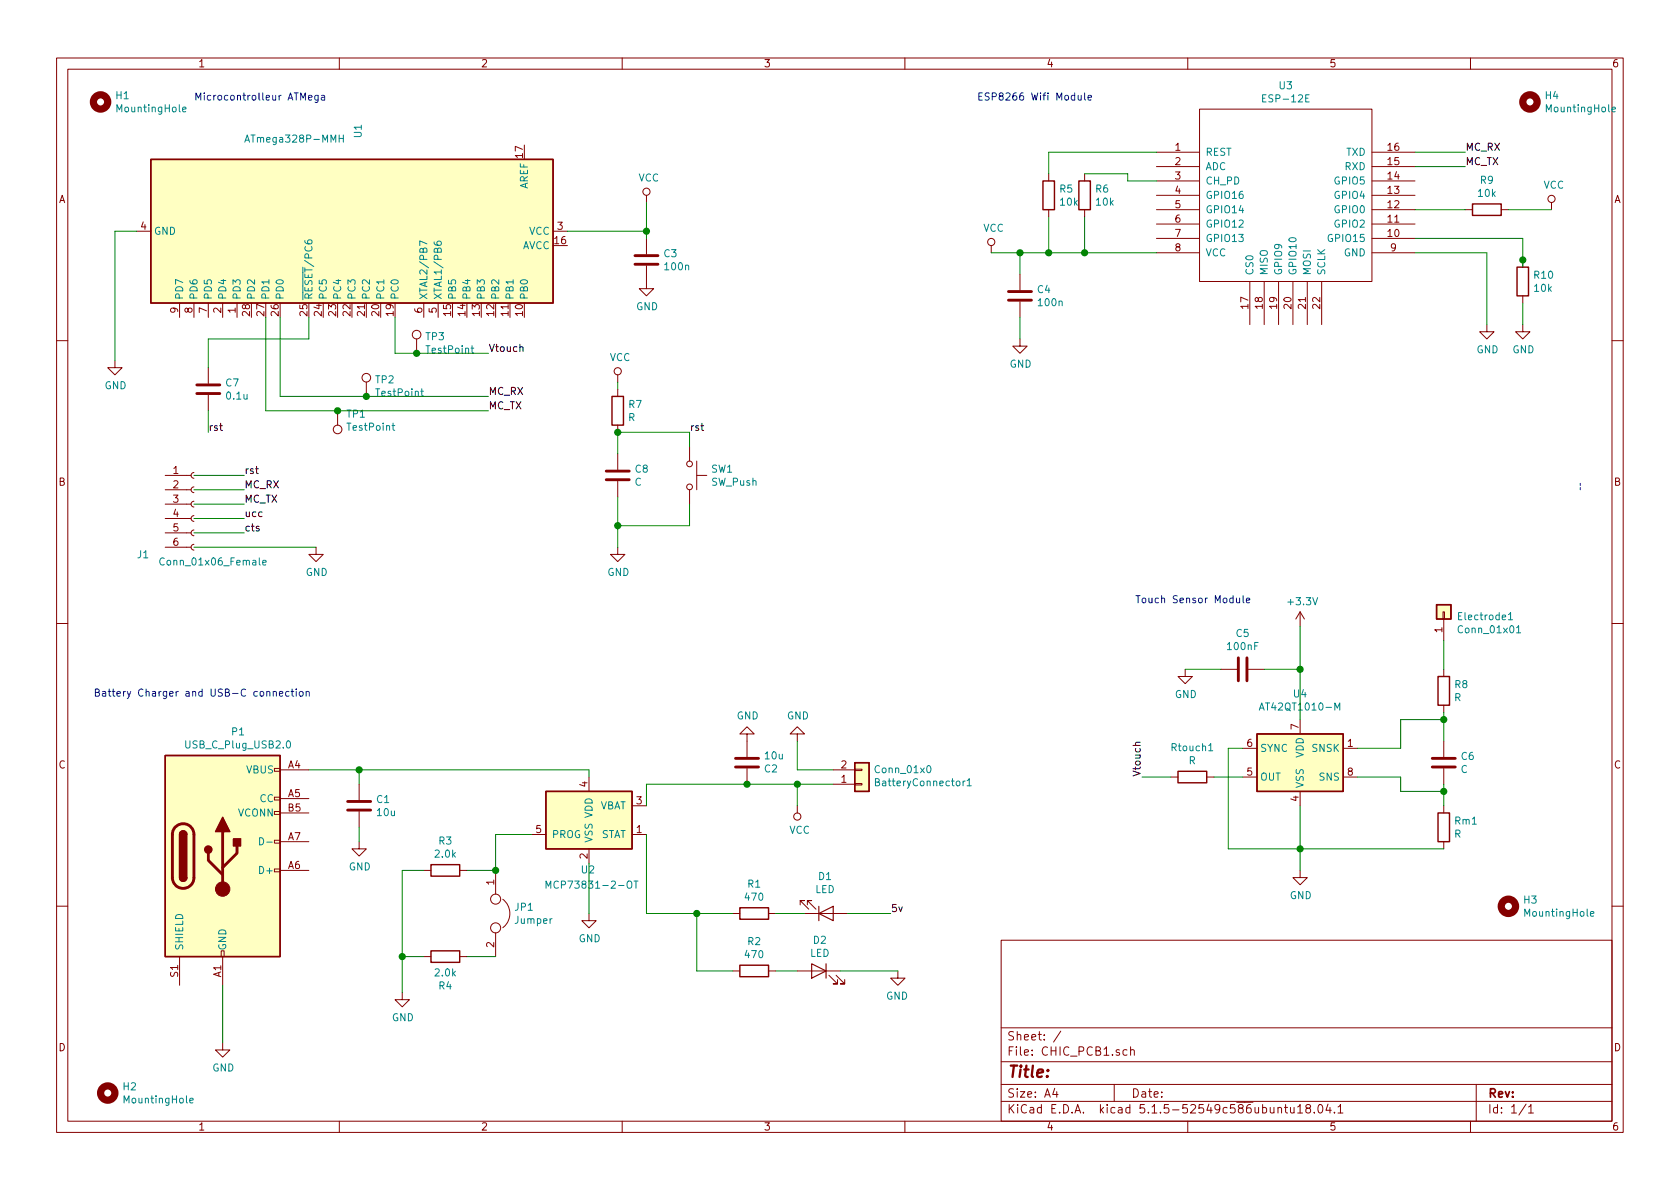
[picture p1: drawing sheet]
<svg xmlns="http://www.w3.org/2000/svg" width="297mm" height="210mm" viewBox="0 0 297 210" stroke-linecap="round" stroke-linejoin="round" font-family="sans-serif">
<g fill="none" stroke="#840000" stroke-width=".18">
<path d="M10 10.3h277v189.9h-277zM12 12.2h273v186.1h-273zM60 10.3v1.9M110 10.3v1.9M160 10.3v1.9M210 10.3v1.9M212.1 19.3h30.5v30.5h-30.5zM260 10.3v1.9M114.3 34.5v1.3M185.4 30.7v1.3M185.4 37.1v1.2M191.8 30.7v1.3"/>
<path d="M191.8 37.1v1.2M204.5 26.9h7.6M204.5 29.5h7.6M204.5 32h7.6M204.5 34.5h7.6M204.5 37.1h7.6M204.5 39.6h7.6M242.6 26.9h7.6M242.6 29.5h7.6M242.6 32h7.6M242.6 34.5h7.6M242.6 37.1h7.6"/>
<path d="M242.6 39.6h7.6M259.1 37.1h1.2M265.4 37.1h1.3M274.3 35.8v1.3M24.1 40.9h2.6M31.7 53.6v2.5M34.3 53.6v2.5M36.8 53.6v2.5M39.4 53.6v2.5M41.9 53.6v2.5M73.7 59.9v2.6M74.9 53.6v2.5"/>
<path d="M77.5 53.6v2.5M97.8 40.9h2.5M114.3 47v4h1.3l-1.3 1.3-1.3-1.3h1.3M114.3 42.2v2.8M175.3 43.4v1.3M180.3 59.9v1.3h1.3l-1.3 1.3-1.2-1.3h1.2M180.3 48.5v2.8M180.3 53.3v2.8M204.5 42.2h7.6M204.5 44.7h7.6M221 49.8v7.6M223.5 49.8v7.6"/>
<path d="M226.1 49.8v7.6M228.6 49.8v7.6M231.1 49.8v7.6M233.7 49.8v7.6M242.6 42.2h7.6M242.6 44.7h7.6M262.9 57.4v1.3h1.3l-1.3 1.2-1.3-1.2h1.3M269.2 57.4v1.3h1.3l-1.3 1.2-1.2-1.2h1.2M269.2 46v1.2M269.2 52.3v1.3M10 60.2h2M20.3 63.7v1.3h1.3l-1.3 1.3-1.3-1.3h1.3"/>
<path d="M36.8 65v2.8M36.8 69.8v2.8M59.7 72.6v2.6M64.8 67.6v2.5M109.2 66.3v1.3M109.2 68.8v1.3M109.2 75.2v1.2M121.9 79v2.5M285 60.2h2M29.2 84.1h4.6M29.2 96.8h4.6M29.2 94.2h4.6"/>
<path d="M29.2 91.7h4.6M29.2 89.1h4.6M29.2 86.6h4.6M34.3 96.3l-.3 .1-.2 .3 .1 .4 .4 .2M34.3 93.7l-.3 .1-.2 .4 .1 .3 .4 .2M34.3 91.2l-.3 .1-.2 .3 .1 .4 .4 .2M34.3 88.6l-.3 .1-.2 .4 .1 .4 .4 .2M34.3 86.1l-.3 .1-.2 .3 .1 .4 .4 .2M34.3 83.6l-.3 .1-.2 .3 .1 .4 .4 .2M55.9 96.8v1.2h1.2l-1.2 1.3-1.3-1.3h1.3M109.2 96.8v1.2h1.3l-1.3 1.3-1.3-1.3h1.3M109.2 80.3v2.8"/>
<path d="M109.2 85.1v2.8M121.9 86.6v2.5M123.2 84.1h1.8M123.2 81.5v5.1M10 110.3h2M209.5 118.4v1.2h1.3l-1.3 1.3-1.2-1.3h1.2M215.9 118.4h2.8M220.7 118.4h2.8M229.9 108.2l-.8 1.3M229.9 108.2v2.5M229.9 108.2l.7 1.3M255.1 108.2h.3v1.3h-.3z"/>
<path d="M255.3 109.5v3.8M255.3 118.4v1.2M285 110.3h2M48.5 135.9h1v.5h-1zM49.5 136.1h5.1M63.5 138.7v2.8M104.1 137.4v2.5M132.1 129.8h-1.3l1.3-1.3 1.2 1.3h-1.2v4.1M132.1 135.9v2.8M141 129.8h-1.3l1.3-1.3 1.2 1.3h-1.2v1.3M147.3 136.1h3.8M147.3 138.7h3.8"/>
<path d="M151.1 136h1.3v.3h-1.3zM151.1 138.6h1.3v.2h-1.3zM207 137.4h1.3M213.4 137.4h1.2M219.7 137.4h2.5M219.7 132.3h2.5M229.9 127.2v2.6M229.9 139.9v2.6M237.5 137.4h2.5M237.5 132.3h2.5M255.3 124.7v1.3M255.3 131.1v2.8"/>
<path d="M255.3 135.9v2.8M48.5 153.7h1v.5h-1zM48.5 148.6h1v.5h-1zM48.5 143.5h1v.5h-1zM48.5 141h1v.5h-1zM49.5 141.2h5.1M49.5 153.9h5.1M49.5 148.8h5.1M49.5 143.8h5.1M63.5 148.8v1.3h1.3l-1.3 1.3-1.3-1.3h1.3M63.5 143.5v2.8M74.9 153.9h1.3"/>
<path d="M81.3 153.9h1.2M87.6 153.9v4.2M88.9 159a3.2 3.2 0 0 1 0 5.1M94 147.6h2.5M104.1 150.1v2.5M111.8 147.6h2.5M111.8 142.5h2.5M141 142.5v1.3M229.9 153.9v1.3h1.2l-1.2 1.3-1.3-1.3h1.3M255.3 142.5v1.3M255.3 148.8v1.3M10 160.2h2"/>
<path d="M31.7 169.2v5M39.1 168.1h.5v1.1h-.5zM39.4 169.2v5M71.1 175.5v1.3h1.3l-1.3 1.2-1.3-1.2h1.3M74.9 169.2h1.3M81.3 169.2h1.2M87.6 165v4.2M104.1 161.5v1.3h1.3l-1.3 1.3-1.2-1.3h1.2M129.5 161.5h1.3M129.5 171.7h1.3M135.9 161.5h1.3M135.9 171.7h1.3"/>
<path d="M141 171.7h7.6M141.5 160v-.7h.7h-.7l1.5 1.5M142.2 161.5h7.7M142.7 160v-.7h.8h-.8l1.6 1.5M146.6 172.5l1.5 1.5h-.8h.8v-.8M147.8 172.5l1.6 1.5h-.8h.8v-.8M158.7 171.7v1.3h-1.2l1.2 1.2 1.3-1.2h-1.3M177 166.3h108v32h-108zM285 160.2h2M39.4 184.4v1.3h1.2l-1.2 1.2-1.3-1.2h1.3M60 198.3v1.9M110 198.3v1.9"/>
<path d="M160 198.3v1.9M177 194.8h108M177 191.8h108M177 187.8h108M177 181.8h108M186.5 192.5l-.4 1h1M186.8 193v1M187.6 182.3l-1.3 2M197 191.8v3M199.3 185.7l-.5-.1-.2 .3 .1 .6h.6M199.9 185.7h.1a.37 .37 0 0 1 .6 .1v.8M199.9 185.1v1.5"/>
<path d="M210 198.3v1.9M226 196l.2-.2 .3 .1 .1 .9M227.1 195.8h.6M227.3 195.3v1.3l.4 .2M228.2 195.8v.9l.4 .1 .2-.1M228.8 195.8v1M229.4 195.8l.5-.5v1.5M229.4 196.8h.9M231.2 196l-.3-.2v-.3a.48 .48 0 0 1 .7-.1l.1 .2-.1 .3-.6 .1-.1 .3v.4l.3 .1 .4-.1 .1-.2v-.2l-.3-.3M232.4 196.7v.1M233.1 195.5l.3-.2a.8 .8 0 0 1 .5 .8 .8 .8 0 0 1-.5 .7l-.3-.1-.1-.4zM234.8 195.2l-.4 1.1h1"/>
<path d="M235.2 195.8v1M235.9 196.7v.1M236.6 195.8l.4-.5v1.5M236.6 196.8h.8M260 198.3v1.9M261 191.8v6.5M269.8 195.2l-1.2 2M270.3 195.8l.4-.5v1.5M270.3 196.8h.8"/>
<circle cx="114.3" cy="33.9" r=".63"/>
<circle cx="274.3" cy="35.2" r=".63"/>
<circle cx="73.7" cy="59.2" r=".76"/>
<circle cx="175.3" cy="42.8" r=".63"/>
<circle cx="59.7" cy="75.9" r=".76"/>
<circle cx="64.8" cy="66.8" r=".76"/>
<circle cx="109.2" cy="65.7" r=".63"/>
<circle cx="121.9" cy="82" r=".51"/>
<circle cx="121.9" cy="86.1" r=".51"/>
<circle cx="87.6" cy="159" r=".89"/>
<circle cx="141" cy="144.4" r=".63"/>
<circle cx="87.6" cy="164.1" r=".89"/>
</g>
<g fill="none" stroke="#008484" stroke-width=".18">
<path d="M32.3 19.3l.6-.1-.1-.2-.3-.1-.2 .2 .1 .6h.4M231.5 16.8h-.6v1.2h.6M285 19.3l.6-.1v-.2l-.4-.1-.2 .2 .1 .6h.5M43.3 25.1l.4-1.2 .4 1.2M43.4 24.8h.6M60 24.5h.7M60.7 23.9v1.2M53.9 42.5l.1 .4a.87 .87 0 0 0 1.2 0l-.2-.4h-.5l-.1 .4 .2 .2M75.5 43.1l-1.3-.5v.8M76.8 42.8l.1 .4 .4 .2 .6-.1 .1-.2v-.3l-.2-.2-.5 .2-.1 .3 .3 .3M69.3 75.3h.5M69.5 74.8v1.1l.3 .2"/>
<path d="M74.4 69.2h.5M74.6 68.8v1l.3 .2M83.3 61.6h.5M83.5 61.1v1.1l.3 .2M29 98.8a.6 .6 0 0 0-.8 .4 .6 .6 0 0 0 .6 .7l.2-.1M46.5 99.5l.6-.1-.1-.3h-.4l-.1 .2v.6h.5M266.7 108.7l.4-.4v1.3M266.7 109.6h.7M268.1 111l.4-.4v1.3M268.1 111.9h.8M50.7 131.1l.2-.1a.67 .67 0 0 1 .5 .6 .67 .67 0 0 1-.5 .7l-.3-.5zM154.8 138.3l.5-.1 .2-.2-.1-.2-.6-.1v1.3h.5l.2-.2v-.3l-.3-.2"/>
<path d="M164 135.5l.2-.1a.67 .67 0 0 1 .4 .6 .67 .67 0 0 1-.4 .6l-.3-.2v-.2zM170.6 138.1l-.3 .2M171 138l.4-.3v1.3M171 139h.7M213.7 132.8h.7M222.7 125.6l.4-1.3 .4 1.3M222.8 125.2h.6M236 125.6v-1.3l.4 .9 .5-.9v1.3M45.9 148.1a.64 .64 0 0 1 .7 .7 .64 .64 0 0 1-.7 .6zM47.2 148.9h.9M96.5 157.1v-1.3l.5 .9 .4-.9v1.3M112.1 155.8h.7"/>
<path d="M112.4 155.8v1.3M281.2 161.6l.6-.1v-.3h-.4l-.2 .2 .1 .6h.5M33.6 194.6l.6-.1-.1-.2-.3-.1-.2 .2v.6h.5"/>
</g>
<g fill="none" stroke="#840000" stroke-width=".25">
<path d="M26.7 28.2h71.1v25.4h-71.1zM184.4 32h2v5.1h-2zM190.8 32h2v5.1h-2zM260.3 36.1h5.1v2h-5.1zM268.2 47.2h2.1v5.1h-2.1zM108.2 70.1h2v5.1h-2zM254 106.9h2.5v2.6h-2.5zM254.3 119.6h2v5.1h-2zM29.2 133.6h20.3v35.6h-20.3zM96.5 139.9h15.3v10.2h-15.3zM151.1 134.9h2.6v5h-2.6zM208.3 136.4h5.1v2h-5.1z"/>
<path d="M222.2 129.8h15.3v10.1h-15.3zM31.7 155.2a.63 .63 0 0 0 .7 .6 .63 .63 0 0 0 .6-.6M31.7 147.6a.63 .63 0 0 1 .7-.7 .63 .63 0 0 1 .6 .7M76.2 152.9h5.1v2h-5.1zM254.3 143.8h2v5h-2zM76.2 168.1h5.1v2.1h-5.1zM130.8 160.5h5.1v2.1h-5.1zM130.8 170.7h5.1v2h-5.1z"/>
</g>
<g fill="none" stroke="#840000" stroke-width=".51">
<path d="M112.3 46.7h4M112.3 45.2h4M178.3 53.1h4.1M178.3 51.6h4.1M34.8 69.6h4.1M34.8 68.1h4.1M107.2 84.8h4.1M107.2 83.3h4.1M218.9 116.3v4.1M220.5 116.3v4.1M130 135.6h4.1M130 134.1h4.1"/>
<path d="M253.2 135.6h4.1M253.2 134.1h4.1M30.9 146.3a1.9 1.9 0 0 1 2.1-.5 1.9 1.9 0 0 1 1.3 1.8v7.6a1.9 1.9 0 0 1-1.9 1.9 1.9 1.9 0 0 1-1.9-1.9v-7.8l.1-.5zM36.8 150.9v1.2l2.6 2.6M39.4 147.1v10.1M41.9 149.6v1.3l-2.5 2.5M61.5 143.3h4M61.5 141.7h4"/>
</g>
<g fill="#ffffc2" stroke="#ffffc2" stroke-width=".18">
<path d="M29.2 133.6h20.3v35.6h-20.3z"/>
<path d="M96.5 139.9h15.3v10.2h-15.3z"/>
<path d="M26.7 28.2h71.1v25.4h-71.1z"/>
<path d="M222.2 129.8h15.3v10.1h-15.3z"/>
<path d="M254 106.9h2.5v2.6h-2.5z"/>
<path d="M151.1 134.9h2.6v5h-2.6z"/>
</g>
<g fill="#840000" stroke="#840000" stroke-width=".25">
<path d="M31.7 155.2h1.3a.63 .63 0 0 1-.6 .6 .63 .63 0 0 1-.7-.6z"/>
<path d="M31.9 147.1a.63 .63 0 0 1 .7-.1 .63 .63 0 0 1 .4 .6h-1.3z"/>
<path d="M31.7 147.6h1.3v7.6h-1.3z"/>
<path d="M41.3 148.3h1.2v1.3h-1.2z"/>
<path d="M39.4 144.5l1.2 2.6h-2.5z"/>
<circle cx="36.8" cy="150.2" r=".63"/>
</g>
<circle cx="39.4" cy="157.2" r="1.27" fill="#840000" stroke="#840000" stroke-width=".18"/>
<g fill="none" stroke="#840000" stroke-width="1.3">
<circle cx="17.8" cy="18" r="1.27"/>
<circle cx="270.5" cy="18" r="1.27"/>
<circle cx="266.7" cy="160.3" r="1.27"/>
<circle cx="19" cy="193.3" r="1.27"/>
</g>
<path d="M143.5 170.4l2.5 1.3-2.5 1.3zM144.8 161.5l2.5-1.2v2.5zM144.8 160.3v2.5M146 170.4v2.6" fill="none" stroke="#840000" stroke-width=".2"/>
<path d="M279.4 86.6v-1.3" fill="none" stroke="#0000c2" stroke-width=".18" stroke-dasharray=".4 .4"/>
<g fill="none" stroke="#008400" stroke-width=".18">
<path d="M114.3 35.8v6.4M185.4 38.3v6.4M191.8 38.3v6.4M191.8 30.7h7.6v1.3h5.1M204.5 26.9h-19.1v3.8M250.2 37.1h8.9M250.2 26.9h8.9M250.2 29.5h8.9M266.7 37.1h7.6M24.1 40.9h-3.8v22.8M47 56.1v16.5h39.4M49.5 56.1v14h36.9"/>
<path d="M54.6 56.1v3.8h-17.8v5.1M69.8 56.1v6.4h16.6M100.3 40.9h14M175.3 44.7h29.2M180.3 44.7v3.8M180.3 56.1v3.8M250.2 44.7h12.7v12.7M250.2 42.2h19v5M269.2 53.6v3.8M36.8 72.6v3.8M109.2 67.6v1.2M121.9 79v-2.6h-12.7v3.9"/>
<path d="M34.3 96.8h21.6M34.3 94.2h8.9M34.3 91.7h8.9M34.3 89.1h8.9M34.3 86.6h8.9M34.3 84.1h8.9M109.2 87.9v8.9M121.9 89.1v3.9h-12.7M209.5 118.4h6.4M223.5 118.4h6.4M229.9 110.7v16.5M255.3 113.3v5.1"/>
<path d="M54.6 136.1h49.5v1.3M63.5 136.1v2.6M141 131.1v5h6.3M141 138.7v3.8M147.3 138.7h-33v3.8M201.9 137.4h5.1M214.6 137.4h5.1M219.7 132.3h-2.5v17.8h38.1M240 137.4h7.6v2.5h7.7M255.3 126v5.1M255.3 138.7v3.8M255.3 127.2h-7.7v5.1h-7.6"/>
<path d="M63.5 146.3v2.5M74.9 153.9h-3.8v21.6M94 147.6h-6.4v6.3h-5.1M104.1 152.6v8.9M114.3 147.6v13.9h15.2M229.9 142.5v11.4M39.4 174.2v10.2M71.1 169.2h3.8M82.5 169.2h5.1M123.2 161.5v10.2h6.3M137.2 171.7h3.8M137.2 161.5h5"/>
<path d="M148.6 171.7h10.1M149.9 161.5h7.6"/>
</g>
<path d="M91.9 61.4l.2-.1 .3 .1 .1 .7M201.6 131.3h-.8v.3l.1 .2" fill="none" stroke="#000" stroke-width=".18"/>
<g fill="none" stroke="#0000c2" stroke-width=".18">
<path d="M54.6 17.3l.6-.1-.1-.3h-.4l-.1 .1v.6h.5M56.2 16.9v1.1l-.2 .1h-.3M56.2 16.9h-.3l-.2 .2 .1 .5h.4M56.8 16.9h.5l.1 .8M57.4 17.2h-.4l-.2 .2v.2h.6M190.6 16.9l.1 .7 .3 .1 .2-.1M191.2 16.9v.8M191.8 16.4v1.1l.1 .2M192.4 17.3l.6-.1-.1-.3h-.3l-.2 .1v.6h.5M218.6 105.8l.1 .7 .3 .1 .2-.1M219.2 105.8v.8M219.8 105.3v1.1l.2 .2"/>
<path d="M220.4 106.2l.6-.1-.1-.3h-.4l-.1 .1v.6h.5M48.3 122.4l.2-.1h.3l.1 .8M48.3 122.3v.8M49.4 122.7l.6-.1v-.3h-.4l-.2 .1 .1 .7h.5M51.1 122.3h-.4l-.2 .2 .1 .6h.5M51.5 122.3h.4M51.6 121.8v1.1l.3 .2M52.4 121.8v.2M52.4 122.3v.8M53 122.3h.3l.3 .2-.1 .6h-.3l-.3-.2zM54.1 122.4l.2-.1h.3l.1 .8M54.1 122.3v.8"/>
</g>
<g fill="#008400" stroke="#008400" stroke-width=".25">
<circle cx="63.5" cy="136.1" r=".51"/>
<circle cx="73.7" cy="62.5" r=".51"/>
<circle cx="132.1" cy="138.7" r=".51"/>
<circle cx="255.3" cy="139.9" r=".51"/>
<circle cx="185.4" cy="44.7" r=".51"/>
<circle cx="123.2" cy="161.5" r=".51"/>
<circle cx="141" cy="138.7" r=".51"/>
<circle cx="191.8" cy="44.7" r=".51"/>
<circle cx="269.2" cy="46" r=".51"/>
<circle cx="114.3" cy="40.9" r=".51"/>
<circle cx="255.3" cy="127.2" r=".51"/>
<circle cx="109.2" cy="93" r=".51"/>
<circle cx="59.7" cy="72.6" r=".51"/>
<circle cx="71.1" cy="169.2" r=".51"/>
<circle cx="64.8" cy="70.1" r=".51"/>
<circle cx="87.6" cy="153.9" r=".51"/>
<circle cx="229.9" cy="118.4" r=".51"/>
<circle cx="109.2" cy="76.4" r=".51"/>
<circle cx="180.3" cy="44.7" r=".51"/>
<circle cx="229.9" cy="150.1" r=".51"/>
</g>
<text font-size="2.8" fill="#840000" x="178" y="190.5">Title:</text>
<g font-size="2.1" fill="#840000">
<text x="178" y="184">Sheet: /</text>
<text x="178" y="186.7">File: CHIC_PCB1.sch</text>
<text x="178" y="196.9">KiCad E.D.A. kicad 5.1.5-52549c586ubuntu18.04.1</text>
<text x="178" y="194.1">Size: A4</text>
<text x="200" y="194.1">Date:</text>
<text x="263" y="194.1">Rev:</text>
<text x="263" y="196.9">Id: 1/1</text>
</g>
<g font-size="1.8" fill="#840000">
<text x="35" y="11.9">1</text>
<text x="85" y="11.9">2</text>
<text x="135" y="11.9">3</text>
<text x="185" y="11.9">4</text>
<text x="235" y="11.9">5</text>
<text x="285" y="11.9">6</text>
<text x="92.5" y="27.9" transform="rotate(-90 92.5 27.9)">17</text>
<text x="207.8" y="26.7">1</text>
<text x="207.8" y="29.2">2</text>
<text x="245.4" y="29.2">15</text>
<text x="245.4" y="26.7">16</text>
<text x="10.4" y="35.9">A</text>
<text x="207.8" y="31.7">3</text>
<text x="207.8" y="34.3">4</text>
<text x="245.4" y="34.3">13</text>
<text x="245.4" y="31.7">14</text>
<text x="285.4" y="35.9">A</text>
<text x="24.9" y="40.6">4</text>
<text x="98.6" y="40.6">3</text>
<text x="207.8" y="36.8">5</text>
<text x="207.8" y="39.4">6</text>
<text x="207.8" y="41.9">7</text>
<text x="245.4" y="41.9">10</text>
<text x="245.4" y="39.4">11</text>
<text x="245.4" y="36.8">12</text>
<text x="98.1" y="43.2">16</text>
<text x="207.8" y="44.4">8</text>
<text x="245.9" y="44.4">9</text>
<text x="31.5" y="55.3" transform="rotate(-90 31.5 55.3)">9</text>
<text x="34" y="55.3" transform="rotate(-90 34 55.3)">8</text>
<text x="36.6" y="55.3" transform="rotate(-90 36.6 55.3)">7</text>
<text x="39.1" y="55.3" transform="rotate(-90 39.1 55.3)">2</text>
<text x="41.7" y="55.3" transform="rotate(-90 41.7 55.3)">1</text>
<text x="44.2" y="55.8" transform="rotate(-90 44.2 55.8)">28</text>
<text x="46.7" y="55.8" transform="rotate(-90 46.7 55.8)">27</text>
<text x="49.3" y="55.8" transform="rotate(-90 49.3 55.8)">26</text>
<text x="54.4" y="55.8" transform="rotate(-90 54.4 55.8)">25</text>
<text x="56.9" y="55.8" transform="rotate(-90 56.9 55.8)">24</text>
<text x="59.4" y="55.8" transform="rotate(-90 59.4 55.8)">23</text>
<text x="62" y="55.8" transform="rotate(-90 62 55.8)">22</text>
<text x="64.5" y="55.8" transform="rotate(-90 64.5 55.8)">21</text>
<text x="67.1" y="55.8" transform="rotate(-90 67.1 55.8)">20</text>
<text x="69.6" y="55.8" transform="rotate(-90 69.6 55.8)">19</text>
<text x="74.7" y="55.3" transform="rotate(-90 74.7 55.3)">6</text>
<text x="77.2" y="55.3" transform="rotate(-90 77.2 55.3)">5</text>
<text x="79.8" y="55.8" transform="rotate(-90 79.8 55.8)">15</text>
<text x="82.3" y="55.8" transform="rotate(-90 82.3 55.8)">14</text>
<text x="84.8" y="55.8" transform="rotate(-90 84.8 55.8)">13</text>
<text x="87.4" y="55.8" transform="rotate(-90 87.4 55.8)">12</text>
<text x="89.9" y="55.8" transform="rotate(-90 89.9 55.8)">11</text>
<text x="92.5" y="55.8" transform="rotate(-90 92.5 55.8)">10</text>
<text x="220.7" y="54.6" transform="rotate(-90 220.7 54.6)">17</text>
<text x="223.3" y="54.6" transform="rotate(-90 223.3 54.6)">18</text>
<text x="225.8" y="54.6" transform="rotate(-90 225.8 54.6)">19</text>
<text x="228.3" y="54.6" transform="rotate(-90 228.3 54.6)">20</text>
<text x="230.9" y="54.6" transform="rotate(-90 230.9 54.6)">21</text>
<text x="233.4" y="54.6" transform="rotate(-90 233.4 54.6)">22</text>
<text x="30.6" y="83.8">1</text>
<text x="10.4" y="85.9">B</text>
<text x="30.6" y="86.4">2</text>
<text x="30.6" y="88.9">3</text>
<text x="285.4" y="85.9">B</text>
<text x="30.6" y="91.4">4</text>
<text x="30.6" y="94">5</text>
<text x="30.6" y="96.5">6</text>
<text x="255" y="111.9" transform="rotate(-90 255 111.9)">1</text>
<text x="229.6" y="129" transform="rotate(-90 229.6 129)">7</text>
<text x="10.4" y="135.9">C</text>
<text x="51" y="135.9">A4</text>
<text x="148.7" y="135.9">2</text>
<text x="220.5" y="137.2">5</text>
<text x="220.5" y="132.1">6</text>
<text x="238.3" y="132.1">1</text>
<text x="238.3" y="137.2">8</text>
<text x="285.4" y="135.9">C</text>
<text x="51" y="141">A5</text>
<text x="51" y="143.5">B5</text>
<text x="103.9" y="139.2" transform="rotate(-90 103.9 139.2)">4</text>
<text x="112.5" y="142.2">3</text>
<text x="148.7" y="138.4">1</text>
<text x="229.6" y="141.7" transform="rotate(-90 229.6 141.7)">4</text>
<text x="51" y="148.6">A7</text>
<text x="94.8" y="147.3">5</text>
<text x="112.5" y="147.3">1</text>
<text x="51" y="153.7">A6</text>
<text x="103.9" y="151.9" transform="rotate(-90 103.9 151.9)">2</text>
<text x="87.4" y="156.5" transform="rotate(-90 87.4 156.5)">1</text>
<text x="87.4" y="167.5" transform="rotate(-90 87.4 167.5)">2</text>
<text x="31.5" y="172.8" transform="rotate(-90 31.5 172.8)">S1</text>
<text x="39.1" y="172.8" transform="rotate(-90 39.1 172.8)">A1</text>
<text x="10.4" y="185.9">D</text>
<text x="285.4" y="185.9">D</text>
<text x="35" y="199.9">1</text>
<text x="85" y="199.9">2</text>
<text x="135" y="199.9">3</text>
<text x="185" y="199.9">4</text>
<text x="235" y="199.9">5</text>
<text x="285" y="199.9">6</text>
</g>
<g font-size="1.8" fill="#008484">
<text x="20.5" y="17.5">H1</text>
<text x="226.2" y="15.8">U3</text>
<text x="273.3" y="17.5">H4</text>
<text x="20.9" y="19.9">MountingHole</text>
<text x="223.7" y="18.1">ESP-12E</text>
<text x="273.6" y="19.9">MountingHole</text>
<text x="44.1" y="25.2">ATmega328P-MMH</text>
<text x="64" y="24.3" transform="rotate(-90 64 24.3)">U1</text>
<text x="213.1" y="27.6">REST</text>
<text x="238" y="27.6">TXD</text>
<text x="93.3" y="33.5" transform="rotate(-90 93.3 33.5)">AREF</text>
<text x="112.9" y="32.1">VCC</text>
<text x="187.4" y="34.1">R5</text>
<text x="193.8" y="34.1">R6</text>
<text x="213.1" y="30.1">ADC</text>
<text x="213.1" y="32.6">CH_PD</text>
<text x="213.1" y="35.2">GPIO16</text>
<text x="236.1" y="35.2">GPIO4</text>
<text x="236.1" y="32.6">GPIO5</text>
<text x="237.8" y="30.1">RXD</text>
<text x="261.4" y="34.8">10k</text>
<text x="261.8" y="32.5">R9</text>
<text x="272.9" y="33.4">VCC</text>
<text x="27.2" y="41.5">GND</text>
<text x="93.5" y="41.5">VCC</text>
<text x="173.8" y="41">VCC</text>
<text x="187.5" y="36.4">10k</text>
<text x="193.9" y="36.4">10k</text>
<text x="213.1" y="37.7">GPIO14</text>
<text x="213.1" y="40.3">GPIO12</text>
<text x="236.1" y="40.3">GPIO2</text>
<text x="236.1" y="37.7">GPIO0</text>
<text x="92.3" y="44.1">AVCC</text>
<text x="117.4" y="45.5">C3</text>
<text x="117.7" y="47.8">100n</text>
<text x="213.1" y="42.8">GPIO13</text>
<text x="213.1" y="45.3">VCC</text>
<text x="235.2" y="42.8">GPIO15</text>
<text x="237.6" y="45.3">GND</text>
<text x="32.4" y="53.1" transform="rotate(-90 32.4 53.1)">PD7</text>
<text x="34.9" y="53.1" transform="rotate(-90 34.9 53.1)">PD6</text>
<text x="37.5" y="53.1" transform="rotate(-90 37.5 53.1)">PD5</text>
<text x="40" y="53.1" transform="rotate(-90 40 53.1)">PD4</text>
<text x="42.5" y="53.1" transform="rotate(-90 42.5 53.1)">PD3</text>
<text x="45.1" y="53.1" transform="rotate(-90 45.1 53.1)">PD2</text>
<text x="47.6" y="53.1" transform="rotate(-90 47.6 53.1)">PD1</text>
<text x="50.2" y="53.1" transform="rotate(-90 50.2 53.1)">PD0</text>
<text x="55.2" y="53.1" transform="rotate(-90 55.2 53.1)">RESET/PC6</text>
<text x="57.8" y="53.1" transform="rotate(-90 57.8 53.1)">PC5</text>
<text x="60.3" y="53.1" transform="rotate(-90 60.3 53.1)">PC4</text>
<text x="62.9" y="53.1" transform="rotate(-90 62.9 53.1)">PC3</text>
<text x="65.4" y="53.1" transform="rotate(-90 65.4 53.1)">PC2</text>
<text x="67.9" y="53.1" transform="rotate(-90 67.9 53.1)">PC1</text>
<text x="70.5" y="53.1" transform="rotate(-90 70.5 53.1)">PC0</text>
<text x="75.6" y="53.1" transform="rotate(-90 75.6 53.1)">XTAL2/PB7</text>
<text x="78.1" y="53.1" transform="rotate(-90 78.1 53.1)">XTAL1/PB6</text>
<text x="80.6" y="53.1" transform="rotate(-90 80.6 53.1)">PB5</text>
<text x="83.2" y="53.1" transform="rotate(-90 83.2 53.1)">PB4</text>
<text x="85.7" y="53.1" transform="rotate(-90 85.7 53.1)">PB3</text>
<text x="88.3" y="53.1" transform="rotate(-90 88.3 53.1)">PB2</text>
<text x="90.8" y="53.1" transform="rotate(-90 90.8 53.1)">PB1</text>
<text x="93.3" y="53.1" transform="rotate(-90 93.3 53.1)">PB0</text>
<text x="183.5" y="51.8">C4</text>
<text x="221.6" y="48.8" transform="rotate(-90 221.6 48.8)">CS0</text>
<text x="224.2" y="48.8" transform="rotate(-90 224.2 48.8)">MISO</text>
<text x="226.7" y="48.8" transform="rotate(-90 226.7 48.8)">GPIO9</text>
<text x="229.2" y="48.8" transform="rotate(-90 229.2 48.8)">GPIO10</text>
<text x="231.8" y="48.8" transform="rotate(-90 231.8 48.8)">MOSI</text>
<text x="234.3" y="48.8" transform="rotate(-90 234.3 48.8)">SCLK</text>
<text x="271.3" y="49.3">R10</text>
<text x="271.3" y="51.6">10k</text>
<text x="112.5" y="54.9">GND</text>
<text x="183.7" y="54.1">100n</text>
<text x="75.3" y="60.2">TP3</text>
<text x="75.5" y="62.5">TestPoint</text>
<text x="107.8" y="63.8">VCC</text>
<text x="178.5" y="65">GND</text>
<text x="261.1" y="62.5">GND</text>
<text x="267.4" y="62.5">GND</text>
<text x="18.5" y="68.8">GND</text>
<text x="40" y="68.3">C7</text>
<text x="40.2" y="70.7">0.1u</text>
<text x="66.4" y="67.8">TP2</text>
<text x="66.6" y="70.1">TestPoint</text>
<text x="61.3" y="73.9">TP1</text>
<text x="61.6" y="76.2">TestPoint</text>
<text x="111.1" y="74.5">R</text>
<text x="111.2" y="72.2">R7</text>
<text x="112.3" y="83.6">C8</text>
<text x="125.8" y="83.6">SW1</text>
<text x="112.2" y="85.9">C</text>
<text x="125.8" y="85.9">SW_Push</text>
<text x="24.3" y="98.7">J1</text>
<text x="28.9" y="100">Conn_01x06_Female</text>
<text x="54.1" y="101.8">GND</text>
<text x="107.4" y="101.8">GND</text>
<text x="227.9" y="107">+3.3V</text>
<text x="218.6" y="112.6">C5</text>
<text x="258.1" y="109.7">Electrode1</text>
<text x="258.1" y="112">Conn_01x01</text>
<text x="217.2" y="115">100nF</text>
<text x="207.7" y="123.4">GND</text>
<text x="223.5" y="125.6">AT42QT1010-M</text>
<text x="228.8" y="123.3">U4</text>
<text x="257.1" y="124">R</text>
<text x="257.3" y="121.7">R8</text>
<text x="41" y="130">P1</text>
<text x="130.3" y="127.2">GND</text>
<text x="139.1" y="127.2">GND</text>
<text x="33.1" y="132.4">USB_C_Plug_USB2.0</text>
<text x="43.6" y="136.8">VBUS</text>
<text x="135.2" y="136.6">C2</text>
<text x="135.3" y="134.3">10u</text>
<text x="154.9" y="136.7">Conn_01x0</text>
<text x="207.3" y="132.8">Rtouch1</text>
<text x="210.2" y="135.1">R</text>
<text x="222.8" y="133">SYNC</text>
<text x="230.5" y="134" transform="rotate(-90 230.5 134)">VDD</text>
<text x="232.1" y="133">SNSK</text>
<text x="258.3" y="136.7">C</text>
<text x="258.4" y="134.4">C6</text>
<text x="45.9" y="141.9">CC</text>
<text x="66.6" y="142">C1</text>
<text x="105.9" y="143.1">VBAT</text>
<text x="155.3" y="139">BatteryConnector1</text>
<text x="222.8" y="138">OUT</text>
<text x="230.5" y="139.4" transform="rotate(-90 230.5 139.4)">VSS</text>
<text x="233.3" y="138">SNS</text>
<text x="42.1" y="144.4">VCONN</text>
<text x="66.8" y="144.3">10u</text>
<text x="77.6" y="149.3">R3</text>
<text x="97.5" y="148.2">PROG</text>
<text x="104.8" y="149.1" transform="rotate(-90 104.8 149.1)">VSS VDD</text>
<text x="106.1" y="148.2">STAT</text>
<text x="139.5" y="147.4">VCC</text>
<text x="257.1" y="148.1">R</text>
<text x="257.3" y="145.8">Rm1</text>
<text x="46.2" y="154.6">D+</text>
<text x="61.7" y="153.9">GND</text>
<text x="77" y="151.7">2.0k</text>
<text x="102.8" y="154.5">U2</text>
<text x="144.8" y="155.6">D1</text>
<text x="91.1" y="161.1">JP1</text>
<text x="97.9" y="157.1">MCP73831-2-OT</text>
<text x="131.9" y="159.3">470</text>
<text x="132.2" y="157">R1</text>
<text x="144.1" y="157.9">LED</text>
<text x="228" y="159">GND</text>
<text x="269.5" y="159.8">H3</text>
<text x="91.1" y="163.4">Jumper</text>
<text x="102.3" y="166.6">GND</text>
<text x="132.2" y="167.1">R2</text>
<text x="143.8" y="166.9">D2</text>
<text x="269.8" y="162.1">MountingHole</text>
<text x="32.4" y="168.1" transform="rotate(-90 32.4 168.1)">SHIELD</text>
<text x="40" y="168.1" transform="rotate(-90 40 168.1)">GND</text>
<text x="77" y="172.7">2.0k</text>
<text x="131.9" y="169.4">470</text>
<text x="143.2" y="169.2">LED</text>
<text x="77.6" y="175">R4</text>
<text x="156.7" y="176.8">GND</text>
<text x="69.3" y="180.6">GND</text>
<text x="37.5" y="189.5">GND</text>
<text x="21.8" y="192.8">H2</text>
<text x="22.1" y="195.1">MountingHole</text>
</g>
<g font-size="1.8" fill="#0000c2">
<text x="34.3" y="17.8">Microcontrolleur ATMega</text>
<text x="172.7" y="17.8">ESP8266 Wifi Module</text>
<text x="200.7" y="106.7">Touch Sensor Module</text>
<text x="16.5" y="123.2">Battery Charger and USB-C connection</text>
</g>
<g font-size="1.8">
<text x="259.1" y="29.2">MC_TX</text>
<text x="259.1" y="26.7">MC_RX</text>
<text x="86.4" y="62.2">Vtouch</text>
<text x="86.4" y="69.8">MC_RX</text>
<text x="36.8" y="76.2">rst</text>
<text x="86.4" y="72.4">MC_TX</text>
<text x="121.9" y="76.2">rst</text>
<text x="43.2" y="83.8">rst</text>
<text x="43.2" y="88.9">MC_TX</text>
<text x="43.2" y="86.4">MC_RX</text>
<text x="43.2" y="91.4">ucc</text>
<text x="43.2" y="94">cts</text>
<text x="201.7" y="137.4" transform="rotate(-90 201.7 137.4)">Vtouch</text>
<text x="157.5" y="161.3">5v</text>
</g>
</svg>
